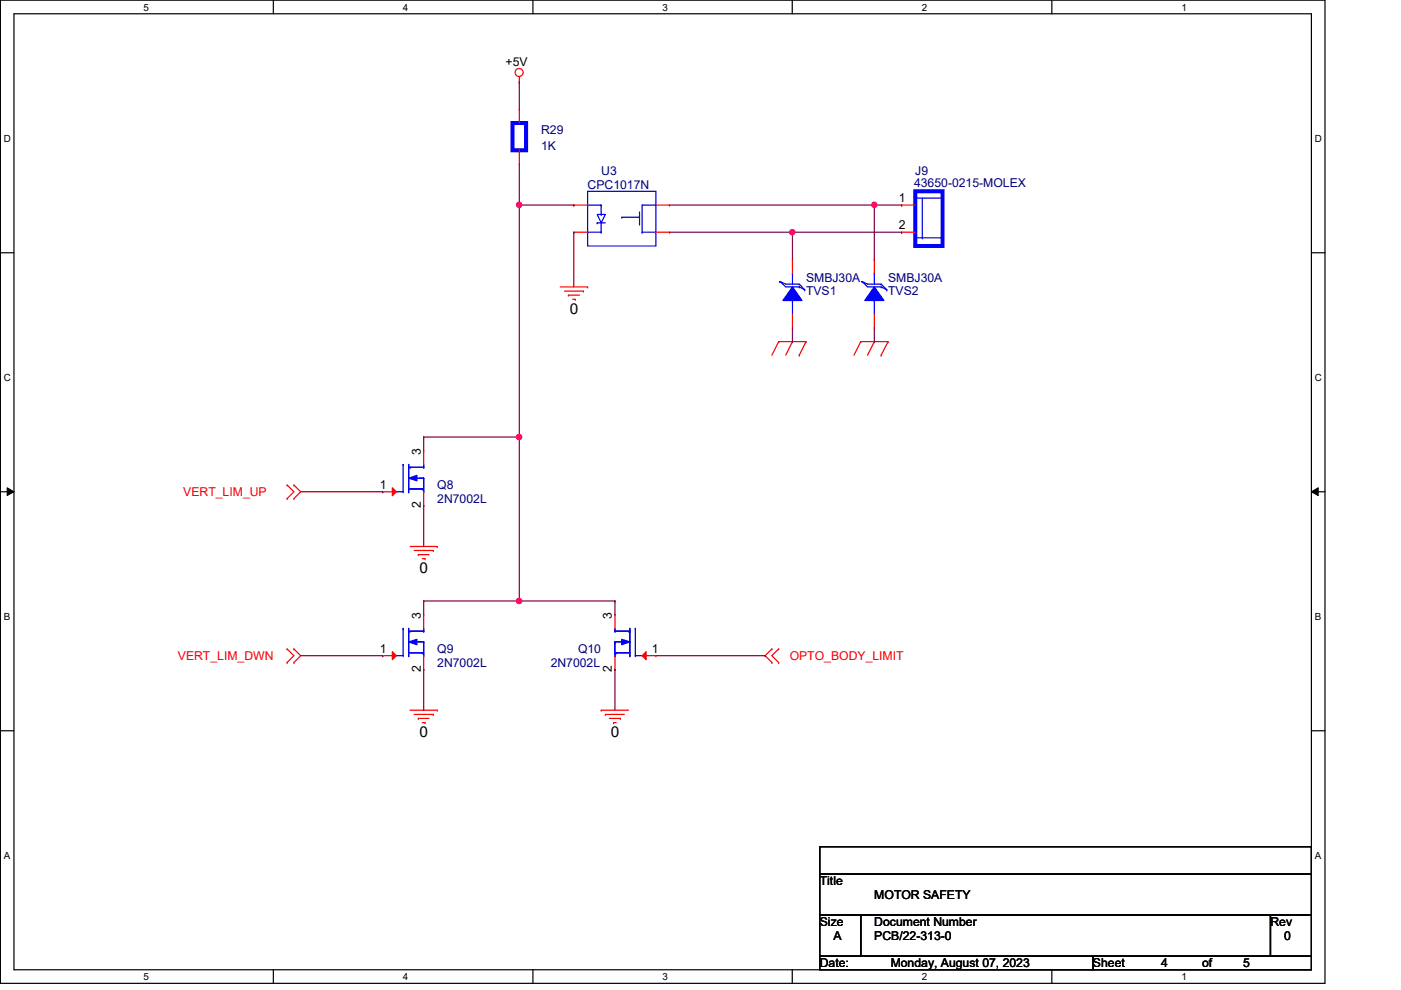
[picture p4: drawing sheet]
<svg xmlns="http://www.w3.org/2000/svg" width="297mm" height="210mm" viewBox="0 0 297 210" stroke-linecap="round" stroke-linejoin="round" font-family="sans-serif">
<path d="M.1 0h280.8v208.5h-280.8zM3 2.9h275v202.7h-275z" fill="none" stroke="#000" stroke-width=".25"/>
<g fill="#fff">
<path d="M30.4 .3h1.2v2.4h-1.2z"/>
<path d="M30.4 205.9h1.2v2.3h-1.2z"/>
</g>
<path d="M58 0v2.9M58 205.6v2.9" fill="none" stroke="#000" stroke-width=".25"/>
<g fill="#fff">
<path d="M85.4 .3h1.2v2.4h-1.2z"/>
<path d="M85.4 205.9h1.2v2.3h-1.2z"/>
</g>
<path d="M113 0v2.9M113 205.6v2.9" fill="none" stroke="#000" stroke-width=".25"/>
<g fill="#fff">
<path d="M140.5 .3h1.1v2.4h-1.1z"/>
<path d="M140.5 205.9h1.1v2.3h-1.1z"/>
</g>
<path d="M168 0v2.9M168 205.6v2.9" fill="none" stroke="#000" stroke-width=".25"/>
<g fill="#fff">
<path d="M195.4 .3h1.2v2.4h-1.2z"/>
<path d="M195.4 205.9h1.2v2.3h-1.2z"/>
</g>
<path d="M223 0v2.9M223 205.6v2.9" fill="none" stroke="#000" stroke-width=".25"/>
<g fill="#fff">
<path d="M250.5 .3h1.1v2.4h-1.1z"/>
<path d="M250.5 205.9h1.1v2.3h-1.1z"/>
<path d="M.8 28.2h1.5v2.4h-1.5z"/>
<path d="M278.8 28.2h1.4v2.4h-1.4z"/>
<path d="M.8 78.9h1.5v2.3h-1.5z"/>
<path d="M278.8 78.9h1.4v2.3h-1.4z"/>
</g>
<path d="M.1 53.6h2.9M278 53.6h2.9" fill="none" stroke="#000" stroke-width=".25"/>
<g fill="#fff">
<path d="M.8 129.6h1.4v2.3h-1.4z"/>
<path d="M278.8 129.6h1.3v2.3h-1.3z"/>
</g>
<path d="M.1 104.3h2.9M278 104.3h2.9" fill="none" stroke="#000" stroke-width=".25"/>
<path d="M1.5 103.4l1.5 .9-1.5 .8zM278 104.3l1.5-.9v1.7z" fill="#000"/>
<path d="M1.5 103.4l1.5 .9-1.5 .8zM278 104.3l1.5-.9v1.7z" fill="none" stroke="#000" stroke-width=".21"/>
<g fill="#fff">
<path d="M.8 180.3h1.4v2.3h-1.4z"/>
<path d="M278.8 180.3h1.3v2.3h-1.3z"/>
</g>
<path d="M.1 154.9h2.9M278 154.9h2.9M173.8 179.5h104.2v5.8h-104.2zM173.8 185.3h104.2v8.7h-104.2zM173.8 194h8.7v8.7h-8.7zM182.5 194h86.9v8.7h-86.9zM269.4 194h8.6v8.7h-8.6zM173.8 202.7h57.9v2.9h-57.9zM231.7 202.7h46.3v2.9h-46.3z" fill="none" stroke="#000" stroke-width=".25"/>
<g fill="none" stroke="#f00" stroke-width=".25">
<path d="M110.1 17.4h.1M110.1 16.3v1.1M118.8 60.8h5.8M119.7 61.7h4M120.5 62.6h.1M120.5 62.6h2.3M121.4 63.5h.6M122 63.5h.1M123.7 61.7h.1M124.6 60.8h.1M165.1 72.4h.1M165.1 72.4h5.8"/>
<path d="M165.1 72.4l-1.4 2.9M168 72.4h.1M168 72.4l-1.4 2.9M169.5 75.3h.1M170.9 72.4h.1M170.9 72.4l-1.4 2.9M182.5 72.4h.1M182.5 72.4l-1.4 2.9M182.5 72.4h5.8M185.4 72.4h.1M185.4 72.4l-1.5 2.9M186.8 75.3h.1"/>
<path d="M188.3 72.4h.1M188.3 72.4l-1.5 2.9M60.9 105.7h.1M60.9 102.8h.1M60.9 102.8l1.4 1.5-1.4 1.4M62.3 102.8h.1M62.3 105.7h.1M62.3 102.8l1.5 1.5-1.5 1.4M86.9 115.9h5.8M87.8 116.7h4.1M88.7 117.6h.1M88.7 117.6h2.3"/>
<path d="M89.5 118.4h.6M90.1 118.4h.1M91.9 116.7h.1M92.7 115.9h.1M60.9 137.6h.1M60.9 137.6l1.4 1.4-1.4 1.5M62.3 137.6h.1M62.3 137.6l1.5 1.4-1.5 1.5M163.7 137.6h.1M163.7 137.6l-1.5 1.4 1.5 1.5M165.1 137.6h.1M165.1 137.6l-1.4 1.4 1.4 1.5"/>
<path d="M60.9 140.5h.1M62.3 140.5h.1M86.9 150.6h5.8M87.8 151.5h4.1M88.7 152.3h.1M88.7 152.3h2.3M89.5 153.2h.6M90.1 153.2h.1M91.9 151.5h.1M92.7 150.6h.1M127.5 150.6h.1M127.5 150.6h5.8"/>
<path d="M128.4 151.5h.1M128.4 151.5h4M129.2 152.3h2.3M130.1 153.2h.1M130.1 153.2h.5M131.5 152.3h.1M163.7 140.5h.1M165.1 140.5h.1"/>
<circle cx="110.1" cy="15.4" r=".85"/>
</g>
<g fill="none" stroke="#00f" stroke-width=".25">
<path d="M85.5 98.5h.1M85.5 98.5v5.8M86.7 99.1h.1M86.7 98.5v5.8M86.7 99.1h3.1M86.9 99.1h.1M89.8 99.1h.1M89.8 98.5v.6M84 104.3h1.5M85.5 104.3h.1M86.7 104.3h.1M86.7 103.7h3.1"/>
<path d="M88.1 101.4h1.7M89.5 103.7h.1M89.8 101.4h.1M89.8 104.3h.1M89.8 103.7h.1M89.8 101.4v2.9"/>
</g>
<path d="M86.7 101.4l1.7-.6v1.1z" fill="#00f"/>
<path d="M86.7 101.4l1.7-.6v1.1z" fill="none" stroke="#00f" stroke-width=".25"/>
<path d="M83.2 103.4l.8 .9-.8 .8z" fill="#f00"/>
<path d="M191.2 43.5h.1M191.2 49.2h.1M191.2 43.5h2.9M191.2 49.2h2.9M89.8 95.6h.1M89.8 95.6v2.9M81.1 104.3h.1M81.1 104.3h2.9M83.2 103.4l.8 .9-.8 .8zM89.8 107.1h.1M89.8 104.3v2.8" fill="none" stroke="#f00" stroke-width=".25"/>
<path d="M194.1 40.6h5.8v11.6h-5.8z" fill="none" stroke="#00f" stroke-width=".85"/>
<g fill="none" stroke="#00f" stroke-width=".25">
<path d="M165.4 59.7h.1M165.4 59.7l1.2 1.1h2.9M165.4 59.7l1.2 .5h2.9M168 58h.1M168 58v2.2M194.1 42h5.8M194.1 50.4h5.5M195.5 50.4h.1M195.5 42v8.4M199.6 50.4h.1M199.9 42h.1M168 63.7h.1"/>
<path d="M168 63.7v2.9M169.5 60.8h.1M169.5 60.2h.1M169.5 60.2l1.1 1.2M169.5 60.8l1.1 .6M170.6 61.4h.1"/>
</g>
<path d="M168 60.8l2 2.9h-4z" fill-rule="evenodd" fill="#00f"/>
<g fill="none" stroke="#00f" stroke-width=".25">
<path d="M124.6 40.6h14.5v11.6h-14.5zM124.6 49.2h.1M124.6 49.2h2.9M124.6 43.5h2.9M126.6 45.5h1.8l-.9 1.7zM126.6 47.2h.1M126.6 47.2h1.8M127.5 49.2h.1M127.5 45.5h.1M127.5 43.5h.1M127.5 43.5v2M127.5 47.2v2"/>
<path d="M131.8 46.1h.1M131.8 46.1h3.8M135.6 47.5h.1M135.6 44.9v2.6M136.1 49.2h.1M136.1 49.2h3M139.1 43.5h.1M139.1 49.2h.1M139.1 43.5h-3v5.7M168 60.8l2 2.9h-4zM130.4 133.8h.1M130.4 136.1h.1"/>
<path d="M130.4 139h.1M130.4 138.4h.1M130.4 133.2v.6M130.4 136.1v2.9M130.4 133.8h3.2M130.4 136.1h1.7M130.4 138.4h3.2M130.6 138.4h.1M133.3 133.8h.1M133.6 139h.1M133.6 133.8h.1M133.6 133.2v5.8"/>
<path d="M134.7 139h.1M134.7 133.2h.1M134.7 139h1.4M134.7 133.2v5.8"/>
</g>
<g fill="none" stroke="#f00" stroke-width=".25">
<path d="M110.1 23.2h.1M110.1 34.8h.1M110.1 23.2v2.9M110.1 31.9v2.9M121.7 43.5h.1M121.7 49.2h.1M121.7 43.5h2.9M121.7 49.2h2.9M139.1 43.5h2.8M139.1 49.2h2.8M141.9 49.2h.1M141.9 43.5h.1"/>
<path d="M168 55h.1M168 55v3M168 69.5h.1M168 66.6v2.9"/>
</g>
<path d="M108.7 26.1h2.8v5.8h-2.8z" fill="none" stroke="#00f" stroke-width=".85"/>
<path d="M131.8 135.6l1.8 .5-1.8 .6z" fill="#00f"/>
<path d="M131.8 135.6l1.8 .5-1.8 .6z" fill="none" stroke="#00f" stroke-width=".25"/>
<path d="M137 138.2v1.7l-.9-.9z" fill="#f00"/>
<path d="M130.4 130.3h.1M130.4 130.3v2.9M130.4 139v2.9M136.1 139h3M137 138.2v1.7l-.9-.9zM139.1 139h.1M130.4 141.9h.1" fill="none" stroke="#f00" stroke-width=".25"/>
<path d="M182.8 59.7h.1M182.8 59.7l1.1 1.1h2.9M182.8 59.7l1.1 .5h2.9M185.4 58h.1M185.4 58v2.2M185.4 63.7h.1M185.4 63.7v2.9M186.8 60.8h.1M186.8 60.2h.1M186.8 60.2l1.2 1.2M186.8 60.8l1.2 .6M188 61.4h.1" fill="none" stroke="#00f" stroke-width=".25"/>
<path d="M185.4 60.8l2 2.9h-4.1z" fill-rule="evenodd" fill="#00f"/>
<g fill="none" stroke="#00f" stroke-width=".25">
<path d="M185.4 60.8l2 2.9h-4.1zM84 139h1.5M85.5 139h.1M85.5 133.2h.1M85.5 133.2v5.8M86.7 139h.1M86.7 133.8h.1M86.7 133.2v5.8M86.7 133.8h3.1M86.7 138.4h3.1M86.9 133.8h.1M88.1 136.1h1.7"/>
<path d="M89.5 138.4h.1M89.8 133.8h.1M89.8 136.1h.1M89.8 139h.1M89.8 138.4h.1M89.8 133.2v.6M89.8 136.1v2.9"/>
</g>
<path d="M185.4 55h.1M185.4 55v3M185.4 69.5h.1M185.4 66.6v2.9" fill="none" stroke="#f00" stroke-width=".25"/>
<path d="M86.7 136.1l1.7-.5v1.1z" fill="#00f"/>
<path d="M86.7 136.1l1.7-.5v1.1z" fill="none" stroke="#00f" stroke-width=".25"/>
<path d="M83.2 138.2l.8 .8-.8 .9z" fill="#f00"/>
<path d="M81.1 139h.1M81.1 139h2.9M83.2 138.2l.8 .8-.8 .9zM89.8 130.3h.1M89.8 130.3v2.9M89.8 139v2.9M89.8 141.9h.1" fill="none" stroke="#f00" stroke-width=".25"/>
<path d="M141.9 43.5h43.5M185.4 43.5h.1M89.8 107.1h.1M89.8 107.1v8.8" fill="none" stroke="#800040" stroke-width=".25"/>
<circle cx="185.4" cy="43.4" r=".56" fill="#f0f"/>
<circle cx="185.4" cy="43.4" r=".56" fill="none" stroke="#f0f" stroke-width=".25"/>
<path d="M141.9 49.2h26.1M168 49.2h.1" fill="none" stroke="#800040" stroke-width=".25"/>
<circle cx="168" cy="49.2" r=".56" fill="#f0f"/>
<circle cx="168" cy="49.2" r=".56" fill="none" stroke="#f0f" stroke-width=".25"/>
<g fill="none" stroke="#800040" stroke-width=".25">
<path d="M168 49.2h.1M168 49.2v5.8M168 49.2h23.2M185.4 43.5h.1M185.4 43.5v11.5M185.4 43.5h5.8M191.2 43.5h.1M191.2 49.2h.1M168 72.4h.1M168 69.5v2.9M185.4 72.4h.1M185.4 69.5v2.9"/>
<path d="M89.8 92.7h.1M89.8 92.7v2.9M89.8 92.7h20.3v34.7M63.8 104.3h17.3M81.1 104.3h.1M63.8 139h17.3M81.1 139h.1M89.8 127.4h.1M89.8 127.4v2.9M89.8 127.4h20.3M110.1 127.4h.1M130.4 127.4h.1"/>
<path d="M130.4 127.4v2.9M139.1 139h23.1M162.2 139h.1M89.8 141.9h.1M89.8 141.9v8.7M130.4 141.9h.1M130.4 141.9v8.7"/>
</g>
<circle cx="110.1" cy="92.7" r=".56" fill="#f0f"/>
<circle cx="110.1" cy="92.7" r=".56" fill="none" stroke="#f0f" stroke-width=".25"/>
<circle cx="110.1" cy="127.4" r=".56" fill="#f0f"/>
<circle cx="110.1" cy="127.4" r=".56" fill="none" stroke="#f0f" stroke-width=".25"/>
<path d="M110.1 43.5h.1M110.1 43.5v49.2M110.1 127.4h20.3M130.4 127.4h.1" fill="none" stroke="#800040" stroke-width=".25"/>
<circle cx="110.1" cy="43.4" r=".56" fill="#f0f"/>
<circle cx="110.1" cy="43.4" r=".56" fill="none" stroke="#f0f" stroke-width=".25"/>
<path d="M110.1 17.4h.1M110.1 17.4v5.8M110.1 34.8v8.7M110.1 43.5h.1M110.1 43.5h11.6M121.7 43.5h.1M121.7 49.2h.1M121.7 49.2v11.6" fill="none" stroke="#800040" stroke-width=".25"/>
<circle cx="185.4" cy="43.4" r=".56" fill="#f0f"/>
<circle cx="185.4" cy="43.4" r=".56" fill="none" stroke="#f0f" stroke-width=".25"/>
<circle cx="168" cy="49.2" r=".56" fill="#f0f"/>
<circle cx="168" cy="49.2" r=".56" fill="none" stroke="#f0f" stroke-width=".25"/>
<circle cx="110.1" cy="92.7" r=".56" fill="#f0f"/>
<circle cx="110.1" cy="92.7" r=".56" fill="none" stroke="#f0f" stroke-width=".25"/>
<circle cx="110.1" cy="127.4" r=".56" fill="#f0f"/>
<circle cx="110.1" cy="127.4" r=".56" fill="none" stroke="#f0f" stroke-width=".25"/>
<circle cx="110.1" cy="43.4" r=".56" fill="#f0f"/>
<circle cx="110.1" cy="43.4" r=".56" fill="none" stroke="#f0f" stroke-width=".25"/>
<g font-size="3.2">
<text x="120.8" y="66.5">0</text>
<text x="88.9" y="121.6">0</text>
<text x="88.9" y="156.3">0</text>
<text x="129.5" y="156.3">0</text>
</g>
<g font-size="2.6">
<text x="107.2" y="13.9">+5V</text>
<text x="190.6" y="42.8">1</text>
<text x="190.6" y="48.6">2</text>
<text x="89.2" y="96.4" transform="rotate(-90 89.2 96.4)">3</text>
<text x="80.6" y="103.6">1</text>
<text x="89.2" y="107.7" transform="rotate(-90 89.2 107.7)">2</text>
<text x="89.2" y="131.2" transform="rotate(-90 89.2 131.2)">3</text>
<text x="129.7" y="131.2" transform="rotate(-90 129.7 131.2)">3</text>
<text x="80.6" y="138.4">1</text>
<text x="89.2" y="142.5" transform="rotate(-90 89.2 142.5)">2</text>
<text x="129.7" y="142.5" transform="rotate(-90 129.7 142.5)">2</text>
<text x="138.2" y="138.4">1</text>
<text x="173.8" y="187.7">Title</text>
<text x="185.4" y="190.6">MOTOR SAFETY</text>
<text x="173.8" y="196.3">Size</text>
<text x="185.4" y="196.3">Document Number</text>
<text x="269.4" y="196.3">Rev</text>
<text x="176.7" y="199.3">A</text>
<text x="185.4" y="199.3">PCB/22-313-0</text>
<text x="272.2" y="199.3">0</text>
<text x="173.8" y="205.1">Date:</text>
<text x="188.8" y="205.1">Monday, August 07, 2023</text>
<text x="231.7" y="205.1">Sheet</text>
<text x="246.2" y="205.1">4</text>
<text x="254.9" y="205.1">of</text>
<text x="263.6" y="205.1">5</text>
</g>
<g font-size="2.6" fill="#000080">
<text x="114.7" y="28.4">R29</text>
<text x="114.7" y="31.9">1K</text>
<text x="124.6" y="40">CPC1017N</text>
<text x="127.5" y="37.1">U3</text>
<text x="193.8" y="39.7">43650-0215-MOLEX</text>
<text x="194.1" y="37.1">J9</text>
<text x="170.9" y="59.7">SMBJ30A</text>
<text x="188.3" y="59.7">SMBJ30A</text>
<text x="170.9" y="62.6">TVS1</text>
<text x="188.3" y="62.6">TVS2</text>
<text x="92.7" y="103.7">Q8</text>
<text x="92.7" y="106.6">2N7002L</text>
<text x="92.7" y="138.4">Q9</text>
<text x="92.7" y="141.4">2N7002L</text>
<text x="116.8" y="141.4">2N7002L</text>
<text x="122.6" y="138.4">Q10</text>
</g>
<g font-size="2.6" fill="#f00">
<text x="38.9" y="105.2">VERT_LIM_UP</text>
<text x="37.7" y="139.9">VERT_LIM_DWN</text>
<text x="167.4" y="139.9">OPTO_BODY_LIMIT</text>
</g>
<g font-size="2.1">
<text x="30.4" y="2.2">5</text>
<text x="85.4" y="2.2">4</text>
<text x="140.5" y="2.2">3</text>
<text x="195.4" y="2.2">2</text>
<text x="250.5" y="2.2">1</text>
<text x=".8" y="30.1">D</text>
<text x="278.8" y="30.1">D</text>
<text x=".8" y="80.8">C</text>
<text x="278.8" y="80.8">C</text>
<text x=".8" y="131.5">B</text>
<text x="278.8" y="131.5">B</text>
<text x=".8" y="182.2">A</text>
<text x="278.8" y="182.2">A</text>
<text x="30.4" y="207.8">5</text>
<text x="85.4" y="207.8">4</text>
<text x="140.5" y="207.8">3</text>
<text x="195.4" y="207.8">2</text>
<text x="250.5" y="207.8">1</text>
</g>
</svg>
